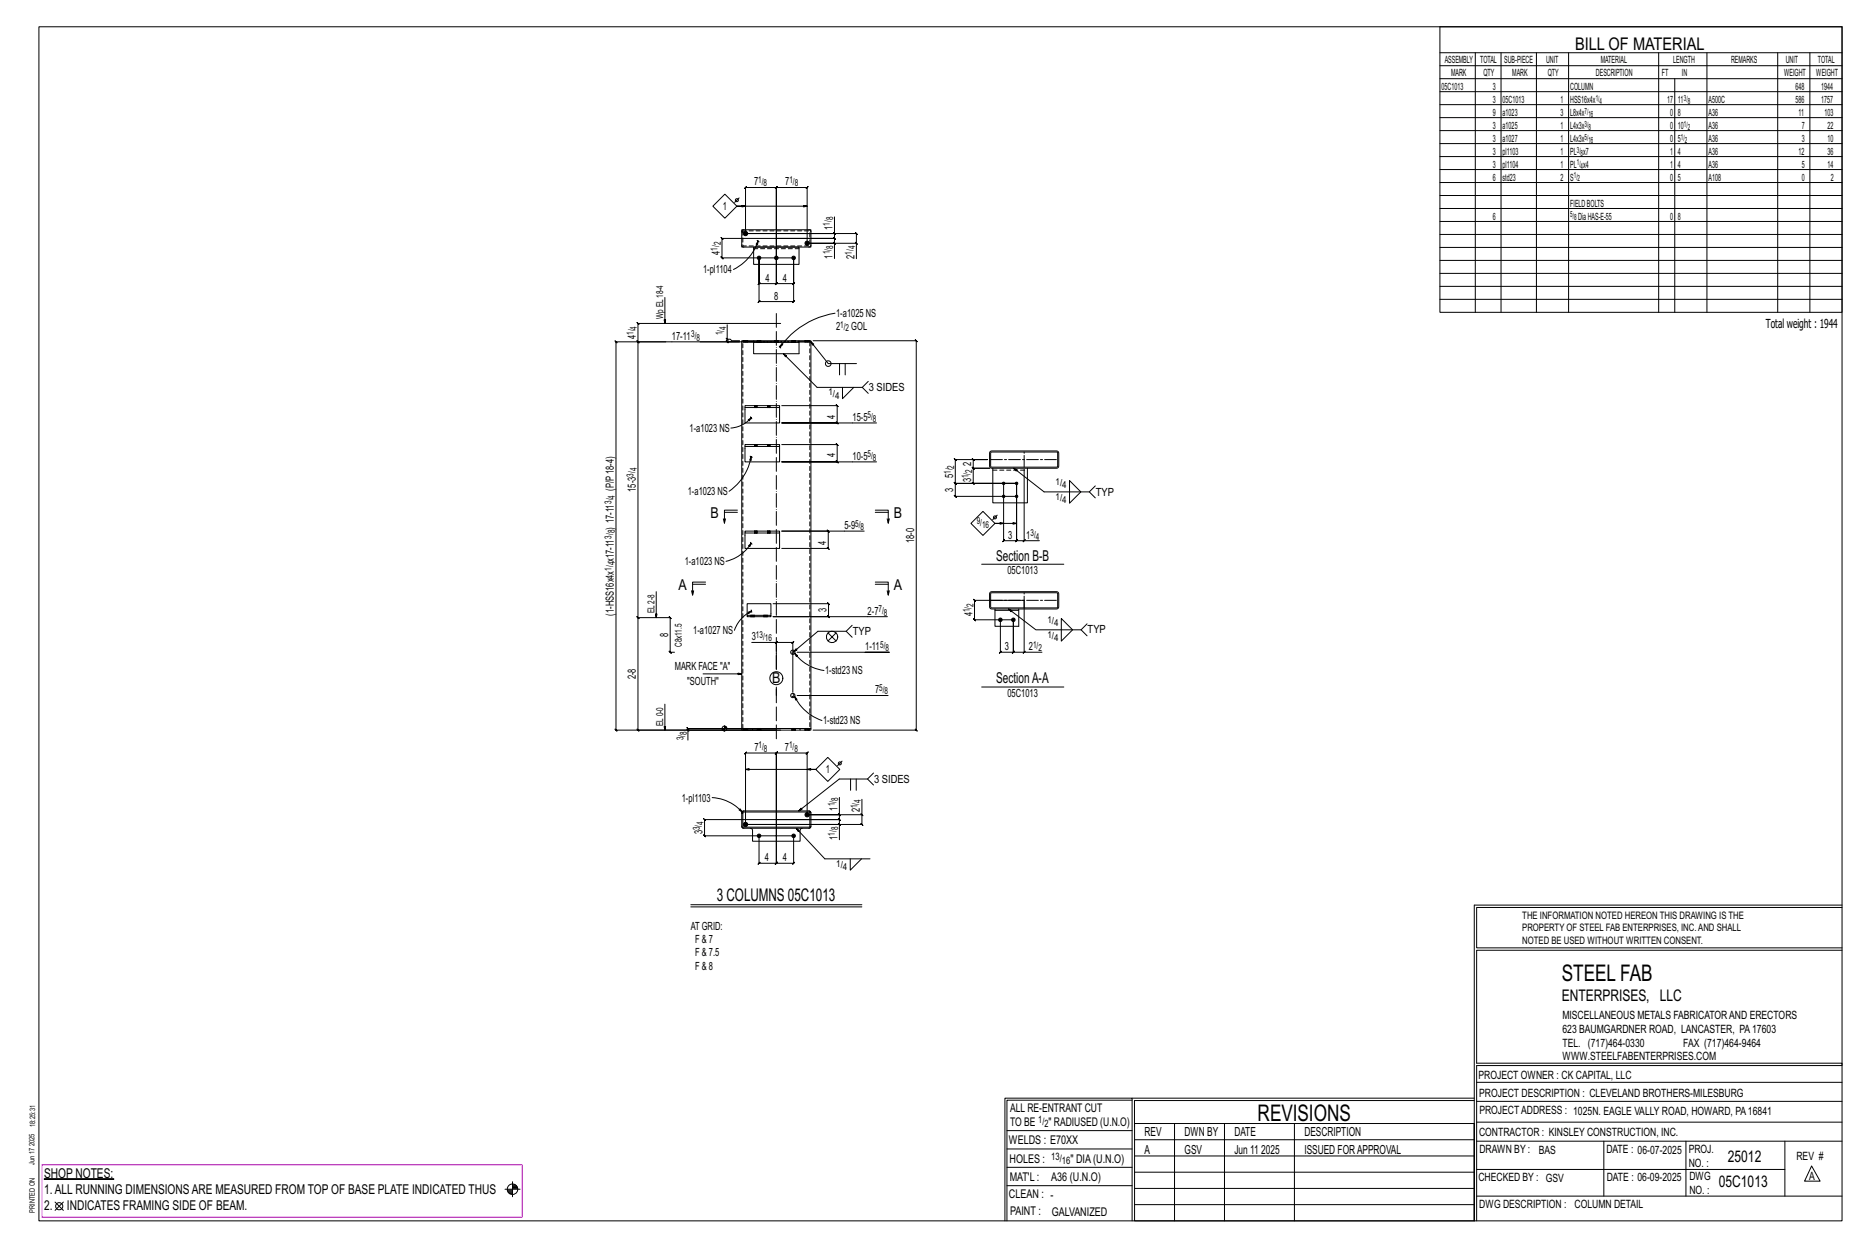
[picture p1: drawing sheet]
<svg xmlns="http://www.w3.org/2000/svg" width="914mm" height="610mm" viewBox="0 0 914 610" stroke-linecap="round" stroke-linejoin="round" font-family="sans-serif">
<g fill="#000" stroke="#000" stroke-width=".49">
<path d="M22 577h34z"/>
<circle cx="365" cy="114" r="1.1"/>
<circle cx="395" cy="119" r="1.1"/>
<circle cx="372" cy="126" r=".9"/>
<circle cx="380" cy="126" r=".9"/>
<circle cx="388" cy="126" r=".9"/>
<circle cx="491" cy="236" r=".6"/>
<circle cx="498" cy="236" r=".6"/>
<circle cx="491" cy="243" r=".6"/>
<circle cx="498" cy="243" r=".6"/>
<circle cx="490" cy="303" r=".9"/>
<circle cx="496" cy="303" r=".9"/>
<circle cx="395" cy="399" r="1.1"/>
<circle cx="365" cy="403" r="1.1"/>
<circle cx="372" cy="409" r=".9"/>
<circle cx="388" cy="409" r=".9"/>
</g>
<g fill="none" stroke="#000" stroke-width=".49">
<path d="M19 13h883v584h-883zM705 13h197v140h-197zM705 26h197M705 32h197M705 39h197M722 26v127M735 26v127M752 26v127M768 26v127M812 26v127M820 39v114M836 26v127"/>
<path d="M870 26v127M886 26v127M705 45h197M705 51h197M705 58h197M705 64h197M705 70h197M705 77h197M362 97l-2 2M705 83h197M705 89h197M705 96h197"/>
<path d="M349 101l6-6 6 6-6 6zM363 112h34v9h-34zM365 114v-22h-1l1-1v1h15l1-1-1 1v25v-25l1-1-1 1h15l1-1-1 1v27M365 101h-4h34M371 118h.1M371 118v2l-1-1zM371 118a24 24 0 0 1-12 14M371 118h1M380 117h-27v-1l1 1h-1v9l1 1-1-1h35v22l1-1-1 1h-16v-1l-1 1h1v-22v13h-1l1-1v1h8l1-1-1 1v-22v22l1-1-1 1h8l1-1-1 1v-13M380 117h28v-1l1 1h-1v2M408 119l1 1zM408 114l1 1z"/>
<path d="M408 106v8h-43h54l1 1-1-1v5M408 114v3v-1l1 1h-1h-28M419 119l1 1zM705 102h197M705 108h197M705 115h197M369 121h22v8h-22zM408 126v-7h-13h24v8M705 121h197M705 127h197M705 134h197M325 146v12"/>
<path d="M356 159v7h1l1 1h4M382 158h-70l1 1-1-1v9M409 153a41 41 0 0 0-27 17M705 140h197M705 146h197M312 167l1 1zM326 167h-14l1 1-1-1v135M355 165l1 1zM356 166v1h-1l1 1v-1h6M363 167h6h-5M364 167h.1M366 167h.1"/>
<path d="M369 167h22v1h-22zM369 168v5h22v-5M369 167h-6v189h5M371 167h.1M371 168h.1M372 167h.1M372 168h.1M379 167h.1M379 168h.1M380 167h-78h-1l1 1v-1v190h-1l1 1v-1h78h-43v5M381 167h.1M381 168h.1"/>
<path d="M381 169l1 1M382 170h.1M383 168v1l-1 1zM383 173l17 17h22l3-3M388 167h.1M388 168h.1M389 167h.1M389 168h.1M391 167h6l1 2v-1l-1-1 8 11h14M394 167h.1M396 167h-5h6v189h-1M396 167h.1"/>
<path d="M398 167h51l-1-1 1 1v190h-1l1 1v-1h-51M411 178v5M414 178v5M365 198h17v1h-17zM365 199v8h17v-8M369 198h.1M369 199h.1M371 198h.1M371 199h.1M376 198h.1M376 199h.1M377 198h.1"/>
<path d="M377 199h.1M383 198h27h-1l1 1v-1v9l-1-1 1 1h-27h46M412 190v5l6-5M422 190l3 2M365 218h17h-17zM365 218v8h17v-8M366 205l2-1-1 2zM367 204h1M368 204a15 15 0 0 1-10 5M368 204v1M369 217v1M369 218h.1"/>
<path d="M371 217v1M371 218h.1M376 217v1M376 218h.1M377 217v1M377 218h.1M383 218h27l-1-1 1 1v8l-1-1 1 1h-27h46M367 223h1M368 223v2h-1zM368 223a26 26 0 0 1-11 17M368 223v1M485 221h33v1v6l-1 1h-32l-1-1z"/>
<path d="M485 221h32l1 7-33 1zM486 229v17h17v-17M491 236v29l1-1-1 1h7h-1l1-1v1v-29M496 229l15 12h22l3-3M498 236h-30v1l-1-1h1v-11l-1-1 1 1h15h-7v-1l1 1h-1v4l1 1-1-1h8h-8l1 1-1-1v7l1 1-1-1h22h-30h-1l1 1v-1v7l-1-1 1 1h30M498 236v29h-1l1-1v1h3M501 230v35h8M524 235l5 6-5 5zM354 254l1 2M355 251h6M361 250h-6v6v-2M365 260h17v1h-17z"/>
<path d="M369 260h.1M371 260h.1M376 260h.1M377 260h.1M423 260h-40h22v-1l1 1h-1v8l1 1-1-1h-22M428 250h7v6v-2M428 251h7M434 254l1 2M475 256l6-6 6 6-6 6zM488 252l-2 2M491 256h-4h11M533 241l3 3"/>
<path d="M365 261v7h17v-7M366 267l2-1-1 1zM367 265l1 1M368 266a20 20 0 0 1-13 9M368 266h.1M369 261h.1M371 261h.1M376 261h.1M377 261h.1M481 276h40M501 265l1-1zM321 289v13"/>
<path d="M339 289v2M339 286h6M345 285h-6v6l1-2M366 300l2-1-2 1zM368 298v1M368 299a16 16 0 0 0-8 9M368 299v1M378 295h28h-1l1 1v-1v7l-1-1 1 1h-28h56M428 285h7v6v-2M428 286h7M434 289l1 2M485 290h33v1v6l-1 1h-32l-1-1z"/>
<path d="M485 290h32l1 7h-33zM487 298v1h12v-1M487 299v7h12v-7M494 298l13 10h22l3-3M312 302l1 1zM330 319h-2l1 1-1-1v-17l1 1-1-1h-16l1 1-1-1v55l1 1-1-1h70M366 301h11v1h-11zM366 301v-6h11v6M368 301h.1M368 302h.1M368 314h12v13M369 301h.1"/>
<path d="M369 302h.1M374 301h.1M374 302h.1M376 301h.1M376 302h.1M380 315l1-1zM380 314h8v1l1-1h-1v25M389 320l1 1zM389 320a22 22 0 0 0 14 8M390 319h45h-11M405 310l2 2 2-2M405 314l2-2 2 2"/>
<path d="M414 309l3 3M417 306l-3 3h-14l-11 10M490 303v16l-1 1 1-1h6v1l1-1h-1v-16M496 303h-19l1 1-1-1v-9h1l-1-1v1h24v25h9M496 303v16v1l1-1h-1h5M501 319h1l-1 1zM520 303l5 5-5 6zM529 308l3 3M344 330h19M380 336v4M481 336h40M325 345v12"/>
<path d="M336 357l1 1zM353 356h9M353 357h2M354 357h1M355 355v3M355 356h1M355 356h.1M355 355h.1M363 356v1h1M364 356h.1M364 357h.1M364 356v1h4"/>
<path d="M366 356h.1M366 357h.1M368 356h24v1h-24zM371 356h.1M371 357h.1M372 356h.1M372 357h.1M380 356h-43h-1l1 1v-1v1M388 356h.1M388 357h.1M389 341l1 1-1 1zM389 341a23 23 0 0 0 13 12"/>
<path d="M389 356h.1M389 357h.1M390 340h45M392 356h1M394 356h.1M394 357h.1M396 356h.1M396 357h.1M396 356h-3h3v1M397 356v1h-5M365 376h34h-4M399 376l6-5 6 5-6 6z"/>
<path d="M412 372l-2 3M428 378l-3 3h-14l-20 16M349 390a21 21 0 0 1 14 7M362 396l1 1zM363 397h33l1 1v7h-1h-32l-1-1zM364 397h.1M364 397h32v7l-32 1zM395 399v-31h1l-1 1v-1h-15h1l-1 1v-1v33v-33h1l-1 1v-1h-15l-1 1 1-1v35M396 397h.1M397 397h.1M410 398l1 1zM411 390v9h-16h27v-8"/>
<path d="M411 399v2l-1-1 1 1h-31M416 381v6M419 381v6M421 398l1 1zM422 399v4h-1l1 1v-1h-57h46v8M425 381l3 3M344 400l1 1h35v21v1l1-1h-1h8v1l1-1h-1v-13h-43l-1-1 1 1v-8zM363 405h.1M364 405h.1M367 405l1 1v6h24v-6l1-1M380 401v21h1l-1 1v-1h-8l-1 1 1-1v-13M380 401h31l-1-1 1 1v2"/>
<path d="M390 405l14 15h22M396 405h.1M397 405h.1M410 403l1 1zM416 420v6l6-6M338 443h84M338 444h84M722 443v154M722 443h180M902 444h-179v20h179M902 465h-179v55h179v1h-179v76M554 538h-61v59"/>
<path d="M554 537h168M722 538h-167v13M723 539h179M723 530h179M493 553h61M555 550h167v47h-167zM555 558h167M575 550v47M599 550v47M634 550v47M723 549h179M723 558h179"/>
<path d="M785 558v27M825 558v27M874 558v27M251 578v8M251 580h1M493 571h61M493 562h61M555 573h167M555 566h167M723 572h151M887 570l4 8h-8zM27 588l4 4"/>
<path d="M31 588l-4 4M247 582h8M248 582h3M248 583h3M249 583h2M249 584h2M251 581h2M251 580h2M492 597v-60h62v60M493 580h61M555 589h167M555 581h167"/>
<path d="M723 585h179"/>
<circle cx="361" cy="98" r=".7"/>
<circle cx="405" cy="178" r="1.4"/>
<circle cx="487" cy="253" r=".7"/>
<circle cx="388" cy="319" r="1.1"/>
<circle cx="407" cy="312" r="2.8"/>
<circle cx="380" cy="332" r="3"/>
<circle cx="355" cy="356" r="1.2"/>
<circle cx="388" cy="340" r="1.1"/>
<circle cx="411" cy="373" r=".7"/>
<circle cx="29" cy="590" r="1.8"/>
<circle cx="251" cy="582" r="2.6"/>
</g>
<path d="M21 570h235v26h-235z" fill="none" stroke="#f0f" stroke-width=".5"/>
<g fill="none" stroke="#000" stroke-width=".49" stroke-dasharray="2 1.4">
<path d="M363 120l1 1M364 113h-1M364 113h32v7h-32zM364 112l-1 1h1M397 113l-1-1M369 122h22M396 121l1-1M364 167h.1M365 167h-1M365 167h.1M366 167h.1M369 167h22z"/>
<path d="M371 167v1M371 167h.1M372 167v1zM372 167l-1 1M372 168h-1M372 167v1M372 167h.1M372 168h.1M372 168v-1M379 167v1M379 167h.1M380 167l-1 1"/>
<path d="M380 167v1zM380 168h.1M380 167v1M381 167v1M381 167h.1M381 168h.1M381 168v-1M388 167v1M388 167h.1M388 167l1 1zM388 168h.1M389 167v1"/>
<path d="M389 167h.1M389 168h.1M389 168v-1M394 167h.1M395 167h-1M395 167h1zM395 167h.1M396 167h.1M396 167v189M369 198v1M369 198h.1M370 198l-1 1"/>
<path d="M370 198v1zM370 198v1M370 199h.1M371 198h.1M371 199h.1M371 199v-1M376 198v1M376 198h.1M376 198l1 1zM376 199h.1M377 198v1M377 198h.1"/>
<path d="M377 199h.1M377 199v-1M369 218h.1M369 217h.1M370 217l-1 1M370 217v1zM370 217v1M370 218h.1M371 217h.1M371 218h.1M376 218h.1M376 217h.1"/>
<path d="M376 217v1M376 217l1 1zM377 217v1M377 217h.1M377 218h.1M486 230h17M369 260v1M369 260h.1M370 260l-1 1M370 260v1zM370 260v1M371 260h.1"/>
<path d="M376 260v1M376 260h.1M376 260l1 1zM377 260v1M377 260h.1M370 261h.1M371 261h.1M371 261v-1M376 261h.1M377 261h.1M377 261v-1M368 301h.1"/>
<path d="M368 301v1M368 302h.1M368 302v-1M368 301v1zM368 302l1-1M368 301h1M369 302v-1M369 302h.1M374 301h.1M374 301v1M374 302h.1M374 302v-1"/>
<path d="M374 301l1 1zM375 302v-1M375 301h.1M375 302l1-1M376 302v-1M376 302h.1M364 356v-189M364 356v1M364 356h.1M365 356l-1 1M365 356v1zM365 357h.1"/>
<path d="M365 356v1M366 356v1M366 356h.1M366 357h.1M366 357v-1M371 356v1M371 356h.1M372 356v1zM372 356l-1 1M372 357h-1M372 356v1M372 356h.1"/>
<path d="M372 357h.1M372 357v-1M388 356v1M388 356h.1M388 356l1 1zM388 357h.1M389 356v1M389 356h.1M389 357h.1M389 357v-1M394 356v1M394 356h.1"/>
<path d="M395 356l-1 1M395 356l1 1zM395 357h.1M396 356v1M396 356h.1M396 357h.1M396 357v-1M363 397v1h1h-1M364 397h-1M364 397h.1M396 397h.1M397 397h-1"/>
<path d="M397 398v-1M363 404v1M363 405h1M364 405h.1M396 405h.1M396 405h1M397 405v-1"/>
<circle cx="388" cy="319" r=".5"/>
<circle cx="388" cy="340" r=".5"/>
</g>
<path d="M380 327v-175M380 361v-25" fill="none" stroke="#000" stroke-width=".49" stroke-dasharray="6.8 1 0 1"/>
<path d="M485 225h33M501 229v-8M485 294h33M501 297v-7" fill="none" stroke="#000" stroke-width=".49" stroke-dasharray="5.8 1 1 1"/>
<g font-size="11.2">
<text x="764" y="480">STEEL FAB</text>
<text x="616" y="548">REVISIONS</text>
</g>
<g font-size="8.6">
<text x="771" y="24">BILL OF MATERIAL</text>
<text x="351" y="441">3 COLUMNS 05C1013</text>
</g>
<g font-size="7.9">
<text x="765" y="490">ENTERPRISES, LLC</text>
<text x="846" y="569">25012</text>
<text x="841" y="581">05C1013</text>
</g>
<g font-size="7.3">
<text x="348" y="253">B</text>
<text x="438" y="253">B</text>
<text x="488" y="274">Section B-B</text>
<text x="332" y="289">A</text>
<text x="438" y="289">A</text>
<text x="378" y="334">B</text>
<text x="488" y="334">SectionA-A</text>
</g>
<g font-size="6.6">
<text x="22" y="576">SHOP NOTES:</text>
<text x="22" y="584">1.ALL RUNNING DIMENSIONSARE MEASURED FROM TOP OF BASE PLATE INDICATED THUS</text>
<text x="22" y="592">2.</text>
<text x="33" y="592">INDICATES FRAMING SIDE OF BEAM.</text>
</g>
<g font-size="6.1">
<text x="864" y="161">Total weight : 1944</text>
<text x="560" y="556">REV</text>
<text x="580" y="556">DWN BY</text>
<text x="604" y="556">DATE</text>
<text x="639" y="556">DESCRIPTION</text>
<text x="560" y="564">A</text>
<text x="580" y="564">GSV</text>
<text x="604" y="564">Jun 11</text>
<text x="617" y="564">2025</text>
<text x="639" y="564">ISSUED FORAPPROVAL</text>
</g>
<g font-size="5.9">
<text x="494" y="560">WELDS : E70XX</text>
<text x="494" y="569">HOLES :</text>
<text x="524" y="569">&quot; DIA(U.N.O)</text>
<text x="494" y="578">MAT'L :</text>
<text x="515" y="578">A36 (U.N.O)</text>
<text x="494" y="586">CLEAN : -</text>
<text x="495" y="595">PAINT :</text>
<text x="515" y="595">GALVANIZED</text>
</g>
<g font-size="5.8">
<text x="494" y="544">ALL RE-ENTRANT CUT</text>
<text x="494" y="551">TO BE</text>
<text x="513" y="551">&quot; RADIUSED (U.N.O)</text>
</g>
<g font-size="5.6">
<text x="765" y="499">MISCELLANEOUS METALS FABRICATORAND ERECTORS</text>
<text x="765" y="505">623 BAUMGARDNER ROAD, LANCASTER, PA17603</text>
<text x="765" y="512">TEL. (717)464-0330</text>
<text x="824" y="512">FAX (717)464-9464</text>
<text x="765" y="519">WWW.STEELFABENTERPRISES.COM</text>
<text x="724" y="528">PROJECT OWNER : CK CAPITAL, LLC</text>
<text x="724" y="537">PROJECT DESCRIPTION : CLEVELAND BROTHERS-MILESBURG</text>
<text x="724" y="545">PROJECTADDRESS : 1025N. EAGLE VALLY ROAD, HOWARD, PA16841</text>
<text x="724" y="556">CONTRACTOR : KINSLEY CONSTRUCTION, INC.</text>
<text x="724" y="564">DRAWN BY :</text>
<text x="753" y="564">BAS</text>
<text x="786" y="564">DATE : 06-07-2025</text>
<text x="827" y="564">PROJ.</text>
<text x="879" y="568">REV #</text>
<text x="827" y="571">NO. :</text>
<text x="724" y="578">CHECKED BY : GSV</text>
<text x="787" y="578">DATE : 06-09-2025</text>
<text x="827" y="578">DWG</text>
<text x="886" y="578">A</text>
<text x="827" y="584">NO. :</text>
<text x="724" y="591">DWG DESCRIPTION : COLUMN DETAIL</text>
</g>
<g font-size="5.5">
<text x="369" y="91">7</text>
<text x="384" y="91">7</text>
<text x="354" y="103">1</text>
<text x="407" y="113" transform="rotate(-90 407 113)">1</text>
<text x="352" y="125" transform="rotate(-90 352 125)">4</text>
<text x="407" y="126" transform="rotate(-90 407 126)">1</text>
<text x="418" y="127" transform="rotate(-90 418 127)">2</text>
<text x="344" y="134">1-pl1104</text>
<text x="375" y="138">4</text>
<text x="383" y="138">4</text>
<text x="379" y="147">8</text>
<text x="409" y="155">1-a1025 NS</text>
<text x="409" y="162">2</text>
<text x="417" y="162">GOL</text>
<text x="311" y="166" transform="rotate(-90 311 166)">4</text>
<text x="329" y="166">17-11</text>
<text x="425" y="191">3 SIDES</text>
<text x="409" y="205" transform="rotate(-90 409 205)">4</text>
<text x="417" y="206">15-5</text>
<text x="338" y="211">1-a1023 NS</text>
<text x="409" y="224" transform="rotate(-90 409 224)">4</text>
<text x="417" y="225">10-5</text>
<text x="475" y="228" transform="rotate(-90 475 228)">2</text>
<text x="467" y="234" transform="rotate(-90 467 234)">5</text>
<text x="475" y="236" transform="rotate(-90 475 236)">3</text>
<text x="301" y="240" transform="rotate(-90 301 240)">(P/P18-4)</text>
<text x="311" y="241" transform="rotate(-90 311 241)">15-3</text>
<text x="337" y="242">1-a1023 NS</text>
<text x="467" y="241" transform="rotate(-90 467 241)">3</text>
<text x="536" y="242">TYP</text>
<text x="301" y="259" transform="rotate(-90 301 259)">) 17-11</text>
<text x="413" y="259">5-9</text>
<text x="493" y="264">3</text>
<text x="502" y="264">1</text>
<text x="404" y="266" transform="rotate(-90 404 266)">4</text>
<text x="448" y="266" transform="rotate(-90 448 266)">18-0</text>
<text x="301" y="275" transform="rotate(-90 301 275)">x17-11</text>
<text x="335" y="277">1-a1023 NS</text>
<text x="493" y="281">05C1013</text>
<text x="405" y="300" transform="rotate(-90 405 300)">3</text>
<text x="301" y="301" transform="rotate(-90 301 301)">(1-HSS16x4x</text>
<text x="425" y="301">2-7</text>
<text x="476" y="302" transform="rotate(-90 476 302)">4</text>
<text x="327" y="312" transform="rotate(-90 327 312)">8</text>
<text x="339" y="310">1-a1027 NS</text>
<text x="417" y="311">TYP</text>
<text x="532" y="310">TYP</text>
<text x="368" y="313">3</text>
<text x="424" y="318">1-11</text>
<text x="492" y="318">3</text>
<text x="504" y="318">2</text>
<text x="330" y="328">MARK FACE &quot;A&quot;</text>
<text x="404" y="330">1-std23 NS</text>
<text x="311" y="332" transform="rotate(-90 311 332)">2-8</text>
<text x="336" y="335">&quot;SOUTH&quot;</text>
<text x="428" y="339">7</text>
<text x="493" y="341">05C1013</text>
<text x="403" y="354">1-std23 NS</text>
<text x="369" y="367">7</text>
<text x="384" y="367">7</text>
<text x="404" y="378">1</text>
<text x="428" y="383">3 SIDES</text>
<text x="334" y="392">1-pl1103</text>
<text x="410" y="397" transform="rotate(-90 410 397)">1</text>
<text x="421" y="397" transform="rotate(-90 421 397)">2</text>
<text x="344" y="408" transform="rotate(-90 344 408)">3</text>
<text x="410" y="411" transform="rotate(-90 410 411)">1</text>
<text x="374" y="421">4</text>
<text x="383" y="421">4</text>
<text x="338" y="455">AT GRID:</text>
<text x="340" y="461">F &amp; 7</text>
<text x="340" y="468">F &amp; 7.5</text>
<text x="340" y="474">F &amp; 8</text>
</g>
<g font-size="5">
<text x="745" y="450">THE INFORMATION NOTED HEREON THIS DRAWING IS THE</text>
<text x="745" y="456">PROPERTY OF STEEL FAB ENTERPRISES, INC.AND SHALL</text>
<text x="745" y="462">NOTED BE USED WITHOUT WRITTEN CONSENT.</text>
<text x="508" y="550">1/</text>
<text x="511" y="551">2</text>
<text x="515" y="568">13/</text>
<text x="520" y="570">16</text>
</g>
<g font-size="4.9">
<text x="707" y="31">ASSEMBLY</text>
<text x="725" y="31">TOTAL</text>
<text x="736" y="31">SUB-PIECE</text>
<text x="757" y="31">UNIT</text>
<text x="784" y="31">MATERIAL</text>
<text x="819" y="31">LENGTH</text>
<text x="847" y="31">REMARKS</text>
<text x="874" y="31">UNIT</text>
<text x="890" y="31">TOTAL</text>
<text x="710" y="37">MARK</text>
<text x="726" y="37">QTY</text>
<text x="740" y="37">MARK</text>
<text x="758" y="37">QTY</text>
<text x="781" y="37">DESCRIPTION</text>
<text x="814" y="37">FT</text>
<text x="823" y="37">IN</text>
<text x="873" y="37">WEIGHT</text>
<text x="889" y="37">WEIGHT</text>
<text x="706" y="44">05C1013</text>
<text x="731" y="44">3</text>
<text x="769" y="44">COLUMN</text>
<text x="879" y="44">648</text>
<text x="891" y="44">1944</text>
<text x="731" y="50">3</text>
<text x="736" y="50">05C1013</text>
<text x="764" y="50">1</text>
<text x="769" y="50">HSS16x4x</text>
<text x="816" y="50">17</text>
<text x="821" y="50">11</text>
<text x="836" y="50">A500C</text>
<text x="879" y="50">586</text>
<text x="891" y="50">1757</text>
<text x="731" y="57">9</text>
<text x="736" y="57">a1023</text>
<text x="764" y="57">3</text>
<text x="769" y="57">L8x4x</text>
<text x="818" y="57">0</text>
<text x="821" y="57">8</text>
<text x="836" y="57">A36</text>
<text x="880" y="57">11</text>
<text x="893" y="57">103</text>
<text x="731" y="63">3</text>
<text x="736" y="63">a1025</text>
<text x="764" y="63">1</text>
<text x="769" y="63">L4x3x</text>
<text x="818" y="63">0</text>
<text x="821" y="63">10</text>
<text x="836" y="63">A36</text>
<text x="882" y="63">7</text>
<text x="895" y="63">22</text>
<text x="731" y="69">3</text>
<text x="736" y="69">a1027</text>
<text x="764" y="69">1</text>
<text x="769" y="69">L4x3x</text>
<text x="818" y="69">0</text>
<text x="821" y="69">5</text>
<text x="836" y="69">A36</text>
<text x="882" y="69">3</text>
<text x="895" y="69">10</text>
<text x="731" y="76">3</text>
<text x="736" y="76">pl1103</text>
<text x="764" y="76">1</text>
<text x="769" y="76">PL x7</text>
<text x="818" y="76">1</text>
<text x="821" y="76">4</text>
<text x="836" y="76">A36</text>
<text x="880" y="76">12</text>
<text x="895" y="76">36</text>
<text x="731" y="82">3</text>
<text x="736" y="82">pl1104</text>
<text x="764" y="82">1</text>
<text x="769" y="82">PL x4</text>
<text x="818" y="82">1</text>
<text x="821" y="82">4</text>
<text x="836" y="82">A36</text>
<text x="882" y="82">5</text>
<text x="895" y="82">14</text>
<text x="731" y="88">6</text>
<text x="736" y="88">std23</text>
<text x="764" y="88">2</text>
<text x="769" y="88">S</text>
<text x="818" y="88">0</text>
<text x="821" y="88">5</text>
<text x="836" y="88">A108</text>
<text x="882" y="88">0</text>
<text x="896" y="88">2</text>
<text x="769" y="101">FIELDBOLTS</text>
<text x="731" y="107">6</text>
<text x="772" y="107">DiaHAS-E-55</text>
<text x="818" y="107">0</text>
<text x="821" y="107">8</text>
</g>
<g font-size="4.7">
<text x="371" y="90">1/</text>
<text x="386" y="90">1/</text>
<text x="374" y="91">8</text>
<text x="389" y="91">8</text>
<text x="408" y="108" transform="rotate(-90 408 108)">8</text>
<text x="406" y="110" transform="rotate(-90 406 110)">1/</text>
<text x="351" y="123" transform="rotate(-90 351 123)">1/</text>
<text x="353" y="120" transform="rotate(-90 353 120)">2</text>
<text x="406" y="124" transform="rotate(-90 406 124)">1/</text>
<text x="408" y="122" transform="rotate(-90 408 122)">8</text>
<text x="417" y="125" transform="rotate(-90 417 125)">1/</text>
<text x="419" y="122" transform="rotate(-90 419 122)">4</text>
<text x="312" y="161" transform="rotate(-90 312 161)">4</text>
<text x="325" y="156" transform="rotate(-90 325 156)">Wp EL18-4</text>
<text x="355" y="161" transform="rotate(-90 355 161)">4</text>
<text x="411" y="160">1/</text>
<text x="310" y="164" transform="rotate(-90 310 164)">1/</text>
<text x="338" y="165">3/</text>
<text x="341" y="167">8</text>
<text x="354" y="164" transform="rotate(-90 354 164)">1/</text>
<text x="414" y="162">2</text>
<text x="406" y="193">1/</text>
<text x="409" y="195">4</text>
<text x="425" y="205">5/</text>
<text x="427" y="206">8</text>
<text x="425" y="224">5/</text>
<text x="427" y="225">8</text>
<text x="310" y="233" transform="rotate(-90 310 233)">3/</text>
<text x="312" y="231" transform="rotate(-90 312 231)">4</text>
<text x="465" y="232" transform="rotate(-90 465 232)">1/</text>
<text x="467" y="229" transform="rotate(-90 467 229)">2</text>
<text x="474" y="234" transform="rotate(-90 474 234)">1/</text>
<text x="476" y="231" transform="rotate(-90 476 231)">2</text>
<text x="517" y="237">1/</text>
<text x="520" y="239">4</text>
<text x="301" y="244" transform="rotate(-90 301 244)">4</text>
<text x="517" y="245">1/</text>
<text x="299" y="247" transform="rotate(-90 299 247)">3/</text>
<text x="520" y="246">4</text>
<text x="419" y="258">5/</text>
<text x="478" y="257">9/</text>
<text x="299" y="264" transform="rotate(-90 299 264)">3/</text>
<text x="301" y="261" transform="rotate(-90 301 261)">8</text>
<text x="421" y="259">8</text>
<text x="481" y="258">16</text>
<text x="504" y="262">3/</text>
<text x="507" y="264">4</text>
<text x="299" y="279" transform="rotate(-90 299 279)">1/</text>
<text x="301" y="277" transform="rotate(-90 301 277)">4</text>
<text x="430" y="299">7/</text>
<text x="475" y="300" transform="rotate(-90 475 300)">1/</text>
<text x="476" y="297" transform="rotate(-90 476 297)">2</text>
<text x="320" y="300" transform="rotate(-90 320 300)">EL2-8</text>
<text x="433" y="301">8</text>
<text x="513" y="305">1/</text>
<text x="513" y="312">1/</text>
<text x="516" y="306">4</text>
<text x="334" y="316" transform="rotate(-90 334 316)">C8x11.5</text>
<text x="370" y="312">13/</text>
<text x="374" y="314">16</text>
<text x="431" y="317">5/</text>
<text x="506" y="317">1/</text>
<text x="516" y="314">4</text>
<text x="434" y="319">8</text>
<text x="508" y="319">2</text>
<text x="430" y="338">5/</text>
<text x="433" y="340">8</text>
<text x="325" y="355" transform="rotate(-90 325 355)">EL0-0</text>
<text x="336" y="359" transform="rotate(-90 336 359)">8</text>
<text x="335" y="362" transform="rotate(-90 335 362)">3/</text>
<text x="371" y="366">1/</text>
<text x="374" y="368">8</text>
<text x="386" y="366">1/</text>
<text x="389" y="368">8</text>
<text x="409" y="394" transform="rotate(-90 409 394)">1/</text>
<text x="410" y="392" transform="rotate(-90 410 392)">8</text>
<text x="420" y="395" transform="rotate(-90 420 395)">1/</text>
<text x="421" y="393" transform="rotate(-90 421 393)">4</text>
<text x="343" y="406" transform="rotate(-90 343 406)">3/</text>
<text x="344" y="403" transform="rotate(-90 344 403)">4</text>
<text x="410" y="406" transform="rotate(-90 410 406)">8</text>
<text x="409" y="409" transform="rotate(-90 409 409)">1/</text>
<text x="409" y="424">1/</text>
<text x="413" y="426">4</text>
</g>
<g font-size="4.2">
<text x="781" y="49">1/</text>
<text x="783" y="51">4</text>
<text x="824" y="49">3/</text>
<text x="826" y="51">8</text>
<text x="776" y="56">7/</text>
<text x="778" y="57">16</text>
<text x="776" y="62">3/</text>
<text x="778" y="63">8</text>
<text x="824" y="62">1/</text>
<text x="826" y="63">2</text>
<text x="776" y="68">5/</text>
<text x="778" y="70">16</text>
<text x="823" y="68">1/</text>
<text x="825" y="70">2</text>
<text x="772" y="75">3/</text>
<text x="774" y="76">8</text>
<text x="772" y="81">1/</text>
<text x="774" y="82">4</text>
<text x="770" y="87">1/</text>
<text x="772" y="89">2</text>
<text x="769" y="106">5/</text>
<text x="770" y="108">8</text>
</g>
<g font-size="3.7">
<text x="17" y="551" transform="rotate(-90 17 551)">18:25:31</text>
<text x="17" y="561" transform="rotate(-90 17 561)">2025</text>
<text x="17" y="570" transform="rotate(-90 17 570)">Jun 17</text>
<text x="17" y="593" transform="rotate(-90 17 593)">PRINTED ON</text>
</g>
</svg>
